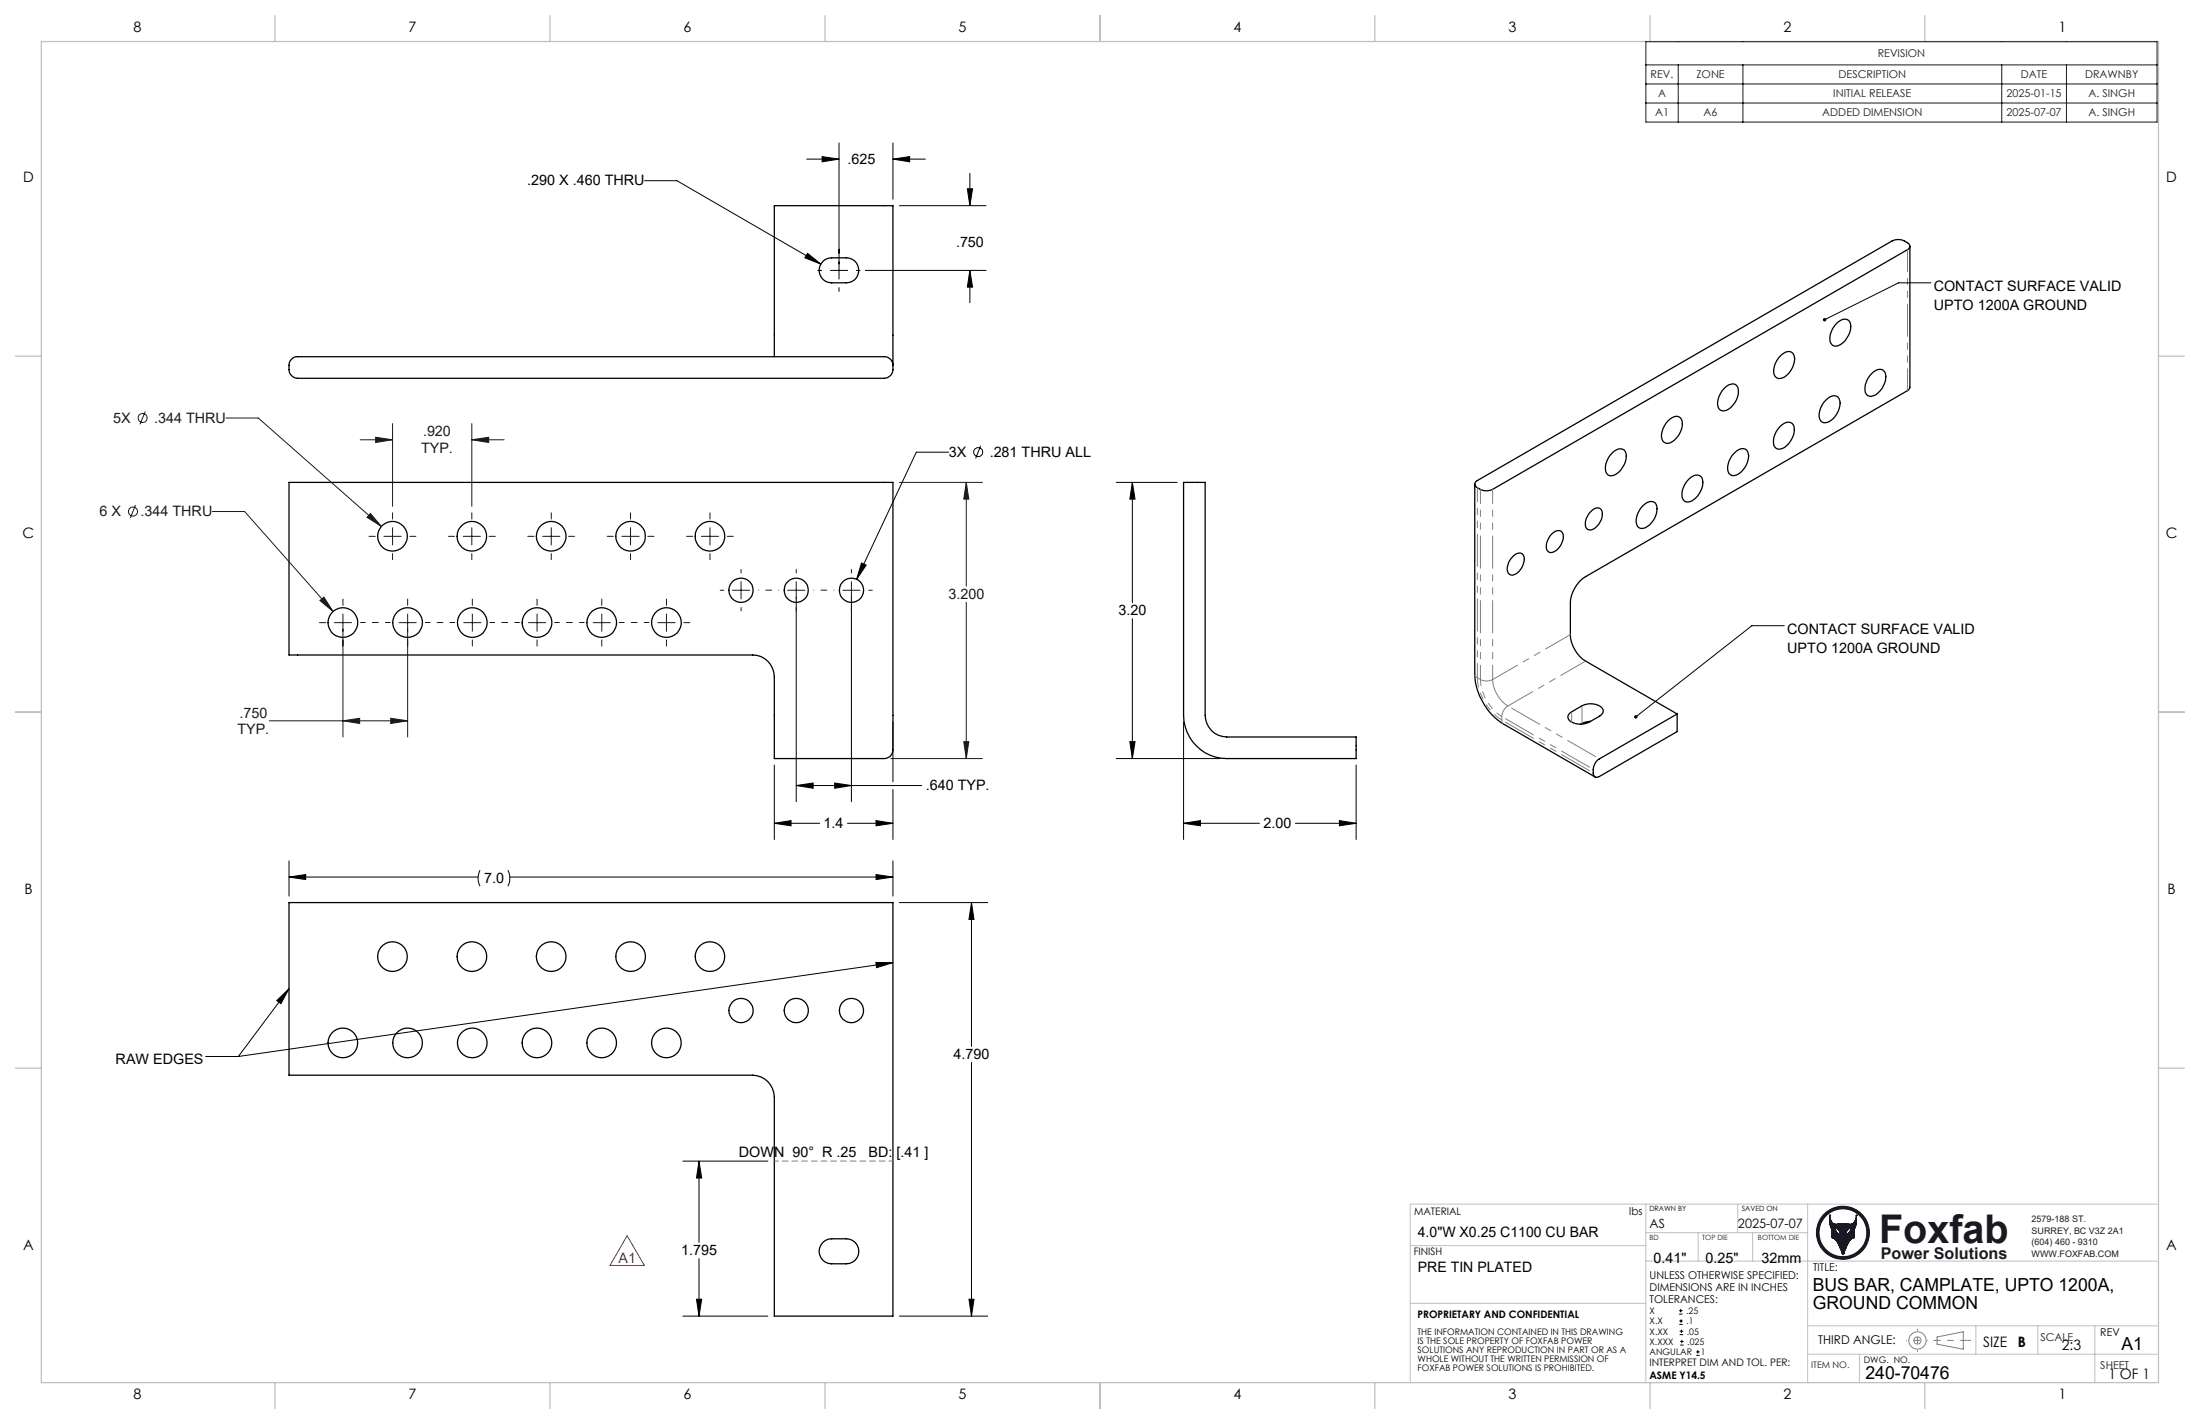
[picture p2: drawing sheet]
<svg xmlns="http://www.w3.org/2000/svg" width="432mm" height="279mm" viewBox="0 0 432 279" stroke-linecap="round" stroke-linejoin="round" font-family="sans-serif">
<g fill="none" stroke="#000" stroke-width=".25">
<path d="M161.6 51.2l.5-.3a9.1 9.1 0 0 1 4.6-.2 2.45 2.45 0 0 1 1.8 2.6 2.45 2.45 0 0 1-2.4 2.2h-2.9a2.46 2.46 0 0 1-2.3-1.6 2.46 2.46 0 0 1 .7-2.7zM374.9 48.3v27.7l-.3 .5-63.4 36.6a6.6 6.6 0 0 0-3 5.2v6.2a6.6 6.6 0 0 0 3 5.2l18 10.4M57.2 70.5a1.41 1.41 0 0 1 1.2-.5h115.2a1.69 1.69 0 0 1 1.7 1.7 1.93 1.93 0 0 1-1.7 2.5h-115.2a1.93 1.93 0 0 1-1.7-2.5 1.42 1.42 0 0 1 .5-1.2zM152 70v-29.6h23.3v31.3M338.4 76.2a1.82 1.82 0 0 1 2.4-.6 3.4 3.4 0 0 1-1.1 4.3 1.46 1.46 0 0 1-2.5 0 4 4 0 0 1 1.2-3.7zM349.4 69.9a1.6 1.6 0 0 1 2.6-.4 3.9 3.9 0 0 1-2.6 4.8 1.29 1.29 0 0 1-1.3-1.8 4.5 4.5 0 0 1 1.3-2.6zM358.4 78.5a1.6 1.6 0 0 1 2.6-.3 3.9 3.9 0 0 1-2.6 4.7 1.29 1.29 0 0 1-1.4-1.7 4.5 4.5 0 0 1 1.4-2.7zM360.4 63.5a1.64 1.64 0 0 1 2.7-.3 4 4 0 0 1-2.7 4.7 1.32 1.32 0 0 1-1.2-1.7 4.7 4.7 0 0 1 1.2-2.7zM367.3 73.3a1.73 1.73 0 0 1 2.4-.6 2.55 2.55 0 0 1 0 2.9 3.3 3.3 0 0 1-2.8 2.2 1.37 1.37 0 0 1-.9-1.8 4.7 4.7 0 0 1 1.3-2.7zM56.7 94.7h118.6v50.8a4 4 0 0 1-.5 2.8l-.6 .4-.6 .1h-21.6v-16a4.3 4.3 0 0 0-4.3-4.3h-91zM232.3 94.7h4.2v45.7a4.3 4.3 0 0 0 4.3 4.2h25.4v4.2h-25.4a8.6 8.6 0 0 1-8.5-8.4zM289.5 95v37.3a12.4 12.4 0 0 0 5.6 9.8l18 10.3"/>
<path d="M289.7 94.4l81.7-47.1a2.79 2.79 0 0 1 3.4 .8v.4l-.4 .5-81.5 47a2.79 2.79 0 0 1-3.4-.8v-.4zM316.4 88.9a1.64 1.64 0 0 1 2.6-.3 4 4 0 0 1-2.6 4.7 1.28 1.28 0 0 1-1.3-1.7 4.7 4.7 0 0 1 1.3-2.7zM322.4 99.3a1.84 1.84 0 0 1 2.4-.7 3.5 3.5 0 0 1-1.1 4.4 1.58 1.58 0 0 1-2.3 .3 3.7 3.7 0 0 1 1-4zM327.4 82.6a1.79 1.79 0 0 1 2.4-.6 2.85 2.85 0 0 1-.3 3.4 2.82 2.82 0 0 1-2.5 1.6 1.65 1.65 0 0 1-.8-2.3l.5-1.1zM331.4 94.1a1.64 1.64 0 0 1 2.6-.3 4 4 0 0 1-2.6 4.7 1.28 1.28 0 0 1-1.3-1.7 4.7 4.7 0 0 1 1.3-2.7zM340.4 88.9a1.6 1.6 0 0 1 2.6-.3 3.9 3.9 0 0 1-2.6 4.7 1.29 1.29 0 0 1-1.3-1.7 4.5 4.5 0 0 1 1.3-2.7zM349.4 83.7a1.64 1.64 0 0 1 2.6-.3 4 4 0 0 1-2.6 4.7 1.28 1.28 0 0 1-1.3-1.7 4.7 4.7 0 0 1 1.3-2.7zM296.9 109.2a1.3 1.3 0 0 1 2.1-.3 3.2 3.2 0 0 1-2.1 4 1.17 1.17 0 0 1-1-1.7 3.4 3.4 0 0 1 1-2zM304.6 104.8a1.32 1.32 0 0 1 2-.3 3.2 3.2 0 0 1-2 3.9 .97 .97 0 0 1-1.1-1.2 3.7 3.7 0 0 1 1.1-2.4zM312.2 100.4a1.2 1.2 0 0 1 1.2-.7 1.2 1.2 0 0 1 1.1 .7 3.5 3.5 0 0 1-2.3 3.6 1.17 1.17 0 0 1-1-1.7 4.2 4.2 0 0 1 1-1.9zM308.1 139.9a9.3 9.3 0 0 1 3.4-1.8 3 3 0 0 1 3.1 1.1 1.14 1.14 0 0 1-.6 1.3 6.4 6.4 0 0 1-3.7 1.6 2.68 2.68 0 0 1-2.5-1.2l-.1-.3zM312.2 141.5l-1.3 .2-.7 .4"/>
<path d="M313.4 149.3l15.8-9.2v3.4l-15.3 8.9a.74 .74 0 0 1-.8 0 .74 .74 0 0 1-.4-.7l.1-1.3zM56.7 177.1h118.6v81.1h-23.3v-43a4.3 4.3 0 0 0-4.3-4.2h-91zM161.5 243.8l.5-.4a8.8 8.8 0 0 1 4.7-.3 2.46 2.46 0 0 1 1.8 2.7 2.46 2.46 0 0 1-2.4 2.2h-2.9a2.46 2.46 0 0 1-2.2-1.6 2.46 2.46 0 0 1 .5-2.6z"/>
<circle cx="77" cy="105.2" r="2.9"/>
<circle cx="92.6" cy="105.2" r="2.89"/>
<circle cx="108.2" cy="105.2" r="2.9"/>
<circle cx="123.8" cy="105.2" r="2.9"/>
<circle cx="139.3" cy="105.2" r="2.89"/>
<circle cx="145.4" cy="115.8" r="2.39"/>
<circle cx="156.3" cy="115.8" r="2.38"/>
<circle cx="167.1" cy="115.8" r="2.38"/>
<circle cx="67.3" cy="122.1" r="2.91"/>
<circle cx="80" cy="122.1" r="2.91"/>
<circle cx="92.7" cy="122.1" r="2.91"/>
<circle cx="105.4" cy="122.1" r="2.91"/>
<circle cx="118.1" cy="122.1" r="2.91"/>
<circle cx="130.8" cy="122.1" r="2.91"/>
<circle cx="77" cy="187.7" r="2.91"/>
<circle cx="92.6" cy="187.7" r="2.91"/>
<circle cx="108.2" cy="187.7" r="2.92"/>
<circle cx="123.8" cy="187.7" r="2.91"/>
<circle cx="139.4" cy="187.7" r="2.9"/>
<circle cx="145.4" cy="198.3" r="2.39"/>
<circle cx="156.3" cy="198.3" r="2.38"/>
<circle cx="167.1" cy="198.3" r="2.38"/>
<circle cx="67.3" cy="204.6" r="2.91"/>
<circle cx="80" cy="204.6" r="2.91"/>
<circle cx="92.7" cy="204.6" r="2.91"/>
<circle cx="105.4" cy="204.6" r="2.91"/>
<circle cx="118.1" cy="204.6" r="2.91"/>
<circle cx="130.8" cy="204.6" r="2.91"/>
</g>
<path d="M290 95.7v37.3M293 96v37.3M290.6 133.3v-37.3" fill="none" stroke="#808080" stroke-width=".2" stroke-dasharray="6.3 1.3 1.3 1.3 1.3 1.3" stroke-dashoffset="3.6"/>
<path d="M290 133l-.4-.3-.1-.4M290.6 133.3l-.6-.3M293 133.3a2.65 2.65 0 0 1-2.4 0M293 133.3a6.6 6.6 0 0 0 3 5.2M296 138.5a2.65 2.65 0 0 0-1.2 2.1M308.5 139.7v2M294.8 140.6v.7M294.8 141.3l.1 .5 .2 .3M310.5 141.9v-3.4" fill="none" stroke="#808080" stroke-width=".2" stroke-dasharray="6.3 1.3 1.3 1.3 1.3 1.3"/>
<path d="M374.4 76.7v-27.7" fill="none" stroke="#808080" stroke-width=".2" stroke-dasharray="6.3 1.3 1.3 1.3 1.3 1.3" stroke-dashoffset="2"/>
<path d="M296 138.5l15.2-8.8M308.2 124.5l-15.2 8.8" fill="none" stroke="#808080" stroke-width=".2" stroke-dasharray="6.3 1.3 1.3 1.3 1.3 1.3" stroke-dashoffset=".7"/>
<path d="M296 138.5l17.9 10.4M294.8 141.3l17.9 10.4M312.7 151l-17.9-10.4" fill="none" stroke="#808080" stroke-width=".2" stroke-dasharray="6.3 1.3 1.3 1.3 1.3 1.3" stroke-dashoffset="-.8"/>
<path d="M294.8 140.6a9.3 9.3 0 0 1-4.2-7.3" fill="none" stroke="#808080" stroke-width=".2" stroke-dasharray="6.3 1.3 1.3 1.3 1.3 1.3" stroke-dashoffset="5.2"/>
<path d="M290 133a10.6 10.6 0 0 0 4.8 8.3" fill="none" stroke="#808080" stroke-width=".2" stroke-dasharray="6.3 1.3 1.3 1.3 1.3 1.3" stroke-dashoffset="4.5"/>
<g fill="none" stroke="#191924" stroke-width=".2">
<path d="M359.1 238.4h.1M359.1 238.4a1.5 1.5 0 0 0 1.4 1.8l1.7-.1a1.36 1.36 0 0 0 1.9-.5l.2-1.2M359.1 238.4a4.4 4.4 0 0 0 .3 2.5l.2 .3v1.6M364.3 238.4h.1M364.3 238.4a4.4 4.4 0 0 1-.2 2.5l-.2 .3v1.7l-.5 .2a6.9 6.9 0 0 0-1.5 2.9M359.6 242.8v.1M359.6 242.9l.5 .2a7.5 7.5 0 0 1 1.5 2.9M360.2 240.9a1.41 1.41 0 0 1 1 1.4 1.43 1.43 0 0 1-1-1.4zM361.6 246l.2 .1M361.6 246h.1M361.7 246.1h.1M361.7 240.1v6"/>
<path d="M361.8 246.1h.1M361.9 246l-.1 .1M361.9 246h.1M362.7 241.2l.6-.3-.1 .5a1.47 1.47 0 0 1-.9 .9l.1-.7z"/>
<circle cx="361.7" cy="241.9" r="5.2"/>
<circle cx="361.7" cy="241.9" r="4.7"/>
</g>
<circle cx="361.7" cy="241.9" r="5" fill="none" stroke="#191924" stroke-width=".5"/>
<g fill="none" stroke="#808080" stroke-width=".2">
<path d="M380.2 262.3l5.1-1v3.4l-5.1-1z"/>
<circle cx="376.3" cy="263" r=".7"/>
<circle cx="376.4" cy="263" r="1.69"/>
</g>
<path d="M386.2 263h-6.7" fill="none" stroke="#808080" stroke-width=".2" stroke-dasharray="15.2 1.3 1.3 1.3" stroke-dashoffset="13.8" stroke-linecap="butt"/>
<path d="M376.4 260.8v4.4" fill="none" stroke="#808080" stroke-width=".2" stroke-dasharray="15.2 1.3 1.3 1.3" stroke-dashoffset="14.9" stroke-linecap="butt"/>
<path d="M386.2 263h.6" fill="none" stroke="#808080" stroke-width=".2" stroke-dasharray="15.2 1.3 1.3 1.3" stroke-linecap="butt"/>
<path d="M378.3 263h-4.2" fill="none" stroke="#808080" stroke-width=".2" stroke-dasharray="15.2 1.3 1.3 1.3" stroke-dashoffset="15" stroke-linecap="butt"/>
<g fill="none" stroke="#c0c0c0" stroke-width=".2">
<path d="M323 236.3v34.8M341.1 236.3v5.6M354.8 236.3v35M423.4 236.3h-146.6v35M276.8 244.4h46.2M276.8 255.7h46.2M323 247.4h100.4M323 241.9h31.8M333.3 241.9v5.5M344 241.9v5.5M354.8 265.7h68.6M354.8 260.1h68.6"/>
<path d="M364.9 265.7v5.6M387.8 260.1v5.6M400 260.1v5.6M411.2 260.1v11.2"/>
</g>
<g fill="none" stroke="#c0c0c0" stroke-width=".25">
<path d="M8.1 8.1h415.6v263.2h-415.6zM54 3.1v5M108 3.1v5M161.9 3.1v5M215.9 3.1v5M269.8 3.1v5M323.8 3.1v5M377.8 3.1v5M3 69.9h5.1M423.7 69.9h5M3 139.7h5.1M423.7 139.7h5"/>
<path d="M3 209.6h5.1M423.7 209.6h5M54 271.3v5.1M108 271.3v5.1M161.9 271.3v5.1M215.9 271.3v5.1M269.8 271.3v5.1M323.8 271.3v5.1M377.8 271.3v5.1"/>
</g>
<path d="M362.7 241.2l.6-.3a1.45 1.45 0 0 1-1 1.4l.1-.7zM359.1 238.4v1.1l.2 1.1 .3 .6v1.7a1.08 1.08 0 0 1 .9 .6l1.1 2.6 .3-.1a6.8 6.8 0 0 1 1.6-3l.4-.1v-1.7l.4-1v-1.8a1.51 1.51 0 0 1-.5 1.5 1.51 1.51 0 0 1-1.6 .2h-.9a1.41 1.41 0 0 1-2-.7zM360.2 240.9a1.41 1.41 0 0 1 1 1.4 1.45 1.45 0 0 1-1-1.4zM357 241.9a4.7 4.7 0 0 0 9.4 0 4.7 4.7 0 0 0-9.4 0zM356.5 241.9a5.2 5.2 0 0 1 10.4 0 5.2 5.2 0 0 1-10.4 0z" fill-rule="evenodd" fill="#191924"/>
<g fill="none" stroke="#000" stroke-width=".2">
<path d="M126.5 35.5h6.4l28.2 16.3M158.3 31.2h6.4M161.4 30.7l3.3 .5-3.3 .6zM164.7 28v26.8M175.3 31.2l3.2-.5v1.1zM175.3 28v11.1M175.3 31.2h6.3M189.9 37h1l-.5 3.4zM190.4 34v6.4M158.5 49.7l2.6 2.1-3.1-1.2zM160.5 53.1h.8M163 53.1h3.4"/>
<path d="M164.7 56.4v.8M168.1 53.1h.7M169.8 53.1h23.7M176.5 40.4h17M190.4 53.1l.5 3.2h-1zM190.4 53.1v6.3M379 55.5h-6.4l-14.5 7.2M186.2 88.7h-6.4l-11.7 25M192.5 87.5l-1 2.5M219.1 94.7h11.9M222.2 94.7l.6 3.2h-1zM222.2 94.7v23.6"/>
<path d="M156.3 117.1v40.2M167.1 117.1v40.2M169.1 110.5l.9 .4-1.9 2.8zM222.2 121.4v27.4M350.2 122.8h-6.3l-22.8 17.9M152 150.1v14.6M156.3 154.1l3.3-.5v1.1zM156.3 154.1h24.6M163.8 153.6l3.3 .5-3.3 .6zM175.3 141.6v11.8M175.3 154.9v9.8M219.1 148.8h20.4"/>
<path d="M221.8 145.5h1l-.6 3.3zM232.3 141.6v23.1M266.2 150.1v14.6M56.7 172.1l3.3-.5v1zM56.7 168.9v6.9M56.7 172.1h37.1M94.2 170.7a3.4 3.4 0 0 0 0 3.2M99.7 170.7a3.4 3.4 0 0 1 0 3.2M100.1 172.1h75.2M152 161.5l3.3-.5v1zM152 161.5h8.9M166.3 161.5h9"/>
<path d="M171.9 161l3.4 .5-3.4 .5zM171.9 171.6l3.4 .5-3.4 .5zM175.3 168.9v6.9M176.5 177.1h17.4M190.7 177.1l.5 3.3h-1zM190.7 177.1v28.2M232.3 161.5l3.3-.5v1zM232.3 161.5h14.9M254.2 161.5h12M262.9 161l3.3 .5-3.3 .5zM54.3 196.3l2.4-2.3-1.6 2.9zM56.7 194l-9.9 13.3"/>
<path d="M171.9 188.8l3.4 .1-3.3 1zM175.3 188.9l-128.5 18.4M40.4 207.3h6.4M190.7 208.5v49.7M134 227.8h16.7M137.2 227.8l.5 3.3h-1zM137.2 227.8v16M134 258.2h16.7M136.7 254.9h1l-.5 3.3zM137.2 246.9v11.3M176.5 258.2h17.4M190.2 254.9h1l-.5 3.3z"/>
<path d="M329.6 257.8h.6M329.6 257.2h.6M329.6 259.9h.7M329.6 259.2h.7M329.9 256.8v.7M330 258.9v.6M329.7 261.9h.7M329.7 261.2h.7M329.8 263.9h.6M329.8 263.2h.6M330 260.9v.6M330.1 262.9v.7"/>
<path d="M332.9 265.9h.7M332.9 265.3h.7M333.2 264.9v.7"/>
<circle cx="192" cy="88.7" r=".88"/>
</g>
<g fill="none" stroke="#191924" stroke-width=".2">
<path d="M323 8.2h100.4v15.8h-100.4zM323 12.7h100.4M323 16.5h100.4M329.4 12.7v11.3M342.1 12.7v11.3M392.9 12.7v11.3M405.6 12.7v11.3M323 20.2h100.4M26.6 99.1l-1 2.5M28.5 80.8l-1 2.5M44.3 82h6.4l24.2 21.3M70.7 86.3h6.3"/>
<path d="M73.7 85.8l3.3 .5-3.3 .5zM77 83.1v16.2M92.6 86.3l3.3-.5v1zM92.6 83.1v16.2M92.6 86.3h6.4M176.5 94.7h16.3M189.7 94.7l.4 3.2h-.9zM189.7 94.7v20.3M41.7 100.4h6.3l17.4 19.6M62.8 117.8l.8-.6 1.8 2.8zM67.3 117.5v1.3M72.4 105.2h1.3"/>
<path d="M72.7 100.8l2.2 2.5-2.9-1.8zM75.4 105.2h3.3M77 100.6v1.2M77 103.5v3.4M77 108.6v1.2M80 117.5v1.3M80.4 105.2h1.2M88 105.2h1.2M90.9 105.2h3.4M92.6 100.6v1.2M92.6 103.5v3.4M92.6 108.6v1.2"/>
<path d="M92.7 117.5v1.3M96 105.2h1.2M103.6 105.2h1.2M105.4 117.5v1.3M106.5 105.2h3.4M108.2 100.6v1.2M108.2 103.5v3.4M108.2 108.6v1.2M111.6 105.2h1.2M118.1 117.5v1.3M119.2 105.2h1.2M122.1 105.2h3.3"/>
<path d="M123.8 100.6v1.2M123.8 103.5v3.4M123.8 108.6v1.2M127.1 105.2h1.3M130.8 117.5v1.3M134.8 105.2h1.2M137.7 105.2h3.3M139.3 100.6v1.2M139.3 103.5v3.4M139.3 108.6v1.2M141.4 115.8h.7M142.7 105.2h1.2"/>
<path d="M143.8 115.8h3.3M145.5 111.7v.7M145.5 114.1v3.4M145.5 119.2v.7M154.6 115.8h3.4M156.3 111.7v.7M156.3 114.1v3.4M156.3 119.2v.7M165.4 115.8h3.4M167.1 111.7v.7M167.1 114.1v3.4M167.1 119.2v.7"/>
<path d="M170.5 115.8h.7M189.7 118.2v30.6M62.7 122.2h1.2M65.6 122.2h3.4M67.3 120.5v24.1M78.3 122.2h3.4M80 120.5v24.1M91 122.2h3.4M92.7 120.5v3.4M92.7 125.6v1.2M103.7 122.2h3.4M105.4 120.5v3.4"/>
<path d="M105.4 125.6v1.2M116.4 122.2h3.4M118.1 120.5v3.4M118.1 125.6v1.2M129.1 122.2h3.4M130.8 120.5v3.4M130.8 125.6v1.2M134.2 122.2h1.2M52.8 141.4h27.2M67.3 141.4l3.3-.5v1.1zM76.7 140.9l3.3 .5-3.3 .6zM174.8 148.8h18"/>
<path d="M189.2 145.5h.9l-.4 3.3z"/>
<circle cx="28" cy="82" r=".89"/>
<circle cx="26.1" cy="100.4" r=".89"/>
</g>
<path d="M148.8 115.8h4.1M159.7 115.8h4" fill="none" stroke="#191924" stroke-width=".2" stroke-dasharray="15.2 1.3 1.3 1.3" stroke-dashoffset="15.1" stroke-linecap="butt"/>
<path d="M70.7 122.1h5.9M83.4 122.1h5.9M96.1 122.1h5.9M108.8 122.1h5.9M121.5 122.1h5.9" fill="none" stroke="#191924" stroke-width=".2" stroke-dasharray="15.2 1.3 1.3 1.3" stroke-dashoffset="14.2" stroke-linecap="butt"/>
<path d="M175.3 227.8h-23.3" fill="none" stroke="#808080" stroke-width=".2" stroke-dasharray="1.3 .6" stroke-dashoffset=".4" stroke-linecap="butt"/>
<path d="M123.1 242.5l3.4 5.8h-6.8z" fill="none" stroke="#f00" stroke-width=".2"/>
<path d="M169.1 110.5l-1 3.2 1.9-2.8zM163.8 153.6l3.3 .5-3.3 .6zM156.3 154.1l3.3-.5v1.1zM152 161.5l3.3-.5v1zM171.9 161l3.4 .5-3.4 .5zM232.3 161.5l3.3-.5v1zM262.9 161l3.3 .5-3.3 .5zM221.8 145.5h1l-.6 3.3zM222.2 94.7l.6 3.2h-1zM190.4 53.1l.5 3.2h-1zM189.9 37h1l-.5 3.4zM161.4 30.7l3.3 .5-3.3 .6zM175.3 31.2l3.2-.5v1.1zM158.5 49.7l-.5 .9 3.1 1.2zM357.8 62.5v.4l.3-.2-.3 .2a.35 .35 0 0 0 .5 .1 .35 .35 0 0 0 0-.5 .35 .35 0 0 0-.5 0zM320.9 140.4l-.2 .2 .1 .3 .3-.2-.3 .2a.33 .33 0 0 0 .4 0 .33 .33 0 0 0 .1-.4 .33 .33 0 0 0-.4-.1zM190.2 254.9h1l-.5 3.3zM190.7 177.1l.5 3.3h-1zM171.9 171.6l3.4 .5-3.4 .5zM56.7 172.1l3.3-.5v1zM137.2 227.8l.5 3.3h-1zM136.7 254.9h1l-.5 3.3z" fill="#000"/>
<path d="M189.2 145.5h.9l-.4 3.3zM189.7 94.7l.4 3.2h-.9zM62.8 117.8l2.6 2.2-1.8-2.8zM67.3 141.4l3.3-.5v1.1zM76.7 140.9l3.3 .5-3.3 .6zM72.7 100.8l-.7 .7 2.9 1.8zM73.7 85.8l3.3 .5-3.3 .5zM92.6 86.3l3.3-.5v1z" fill="#191924"/>
<path d="M54.3 196.3l2.4-2.3-1.6 2.9zM171.9 188.8l3.4 .1-3.3 1z" fill="#000"/>
<text font-size="7.8" fill="#191924" x="368.8" y="243.9">Foxfab</text>
<g font-size="3.5">
<text x="355.8" y="253.4">BUS BAR, CAMPLATE, UPTO 1200A,</text>
<text x="355.8" y="256.9">GROUND COMMON</text>
<text x="416.4" y="264.9">A1</text>
<text x="366.1" y="270.6">240-70476</text>
</g>
<text font-size="3.2" fill="#191924" x="369.1" y="247.1">Power Solutions</text>
<g font-size="2.8">
<text x="26.2" y="6.3">8</text>
<text x="80.2" y="6.3">7</text>
<text x="134.2" y="6.3">6</text>
<text x="188.1" y="6.3">5</text>
<text x="242.1" y="6.3">4</text>
<text x="296.1" y="6.3">3</text>
<text x="350.1" y="6.3">2</text>
<text x="404" y="6.3">1</text>
<text x="4.5" y="35.6">D</text>
<text x="166.3" y="32.2">.625</text>
<text x="425.2" y="35.6">D</text>
<text x="103.5" y="36.4">.290 X .460 THRU</text>
<text x="187.6" y="48.4">.750</text>
<text x="379.5" y="57">CONTACT SURFACE VALID</text>
<text x="379.5" y="60.8">UPTO 1200A GROUND</text>
<text x="186.2" y="89.6">3X</text>
<text x="194.2" y="89.6">.281 THRU ALL</text>
<text x="4.4" y="105.5">C</text>
<text x="425.1" y="105.5">C</text>
<text x="219.5" y="120.8">3.20</text>
<text x="350.8" y="124.3">CONTACT SURFACE VALID</text>
<text x="350.8" y="128.1">UPTO 1200A GROUND</text>
<text x="181.7" y="155.1">.640 TYP.</text>
<text x="161.7" y="162.5">1.4</text>
<text x="248" y="162.5">2.00</text>
<text x="95" y="173.2">7.0</text>
<text x="4.8" y="175.3">B</text>
<text x="425.4" y="175.3">B</text>
<text x="22.7" y="208.8">RAW EDGES</text>
<text x="187.2" y="207.8">4.790</text>
<text x="145" y="227.1">DOWN 90° R .25</text>
<text x="170.5" y="227.1">BD: [.41 ]</text>
<text x="4.5" y="245.2">A</text>
<text x="278.3" y="242.8">4.0&quot;W X0.25 C1100 CU BAR</text>
<text x="425.2" y="245.2">A</text>
<text x="133.7" y="246.3">1.795</text>
<text x="278.3" y="249.6">PRE TIN PLATED</text>
<text x="324.6" y="247.7">0.41&quot;</text>
<text x="334.7" y="247.7">0.25&quot;</text>
<text x="345.7" y="247.7">32mm</text>
<text x="389.2" y="264.3">SIZE</text>
<text x="396" y="264.3">B</text>
<text x="404.7" y="265">2:3</text>
<text x="26.2" y="274.5">8</text>
<text x="80.2" y="274.5">7</text>
<text x="134.2" y="274.5">6</text>
<text x="188.1" y="274.5">5</text>
<text x="242.1" y="274.5">4</text>
<text x="296.1" y="274.5">3</text>
<text x="350.1" y="274.5">2</text>
<text x="404" y="274.5">1</text>
<text x="413.8" y="270.6">1 OF 1</text>
</g>
<g font-size="2.8" fill="#191924">
<text x="22.2" y="82.9">5X</text>
<text x="30.3" y="82.9">.344 THRU</text>
<text x="82.6" y="88.8">TYP.</text>
<text x="83" y="85.6">.920</text>
<text x="19.6" y="101.3">6 X</text>
<text x="27.6" y="101.3">.344 THRU</text>
<text x="186.1" y="117.5">3.200</text>
<text x="46.6" y="143.9">TYP.</text>
<text x="47" y="140.8">.750</text>
</g>
<text font-size="2.8" fill="#f00" x="121.4" y="247.8">A1</text>
<g font-size="2.5">
<text x="323.8" y="240.9">AS</text>
<text x="341.1" y="240.9">2025-07-07</text>
</g>
<text font-size="2.4" x="356.9" y="263.8">THIRD ANGLE:</text>
<g font-size="2.1" fill="#191924">
<text x="368.5" y="11.2">REVISION</text>
<text x="324" y="15.4">REV.</text>
<text x="333" y="15.4">ZONE</text>
<text x="360.9" y="15.4">DESCRIPTION</text>
<text x="396.7" y="15.4">DATE</text>
<text x="409.2" y="15.4">DRAWNBY</text>
<text x="324.9" y="22.9">A1</text>
<text x="325.4" y="19.1">A</text>
<text x="334.4" y="22.9">A6</text>
<text x="357.7" y="22.9">ADDED DIMENSION</text>
<text x="359.8" y="19.1">INITIAL RELEASE</text>
<text x="393.9" y="19.1">2025-01-15</text>
<text x="393.9" y="22.9">2025-07-07</text>
<text x="409.9" y="19.1">A. SINGH</text>
<text x="409.9" y="22.9">A. SINGH</text>
<text x="400.5" y="263.1">SCALE</text>
<text x="412.2" y="268.7">SHEET</text>
</g>
<g font-size="2.1">
<text x="319.8" y="238.3">lbs</text>
<text x="323.8" y="251">UNLESS OTHERWISE SPECIFIED:</text>
<text x="355.9" y="249.5">TITLE:</text>
<text x="323.8" y="253.4">DIMENSIONS ARE IN INCHES</text>
<text x="323.8" y="255.7">TOLERANCES:</text>
<text x="412.2" y="262.1">REV</text>
</g>
<g font-size="2">
<text x="277.6" y="238.3">MATERIAL</text>
<text x="277.5" y="246.3">FINISH</text>
<text x="278.2" y="258.5">PROPRIETARY AND CONFIDENTIAL</text>
<text x="323.7" y="268.1">INTERPRET DIM AND TOL. PER:</text>
<text x="323.7" y="270.6">ASME Y14.5</text>
</g>
<g font-size="1.8" fill="#191924">
<text x="398.7" y="239.8">2579-188 ST.</text>
<text x="398.7" y="242.1">SURREY, BC V3Z 2A1</text>
<text x="398.7" y="244.3">(604) 460 - 9310</text>
<text x="398.7" y="246.6">WWW.FOXFAB.COM</text>
<text x="355.5" y="268.4">ITEM NO.</text>
</g>
<g font-size="1.8">
<text x="323.8" y="257.8">X</text>
<text x="331" y="257.8">.25</text>
<text x="278.2" y="261.9">THE INFORMATION CONTAINED IN THIS DRAWING</text>
<text x="278.2" y="263.6">IS THE SOLE PROPERTY OF FOXFAB POWER</text>
<text x="323.8" y="259.8">X.X</text>
<text x="323.8" y="263.9">X.XXX</text>
<text x="323.8" y="261.9">X.XX</text>
<text x="331" y="259.8">.1</text>
<text x="331.1" y="261.9">.05</text>
<text x="331.2" y="263.9">.025</text>
<text x="278.2" y="265.4">SOLUTIONS ANY REPRODUCTION IN PART OR AS A</text>
<text x="278.2" y="267.2">WHOLE WITHOUT THE WRITTEN PERMISSION OF</text>
<text x="278.2" y="268.9">FOXFAB POWER SOLUTIONS IS PROHIBITED.</text>
<text x="323.8" y="265.9">ANGULAR</text>
<text x="333.8" y="265.9">1</text>
<text x="365.8" y="267.4">DWG. NO.</text>
</g>
<g font-size="1.4">
<text x="323.7" y="237.6">DRAWN BY</text>
<text x="341.8" y="237.6">SAVED ON</text>
</g>
<g font-size="1.4" fill="#191924">
<text x="323.8" y="243.4">BD</text>
<text x="334.1" y="243.4">TOP DIE</text>
<text x="345" y="243.4">BOTTOM DIE</text>
</g>
</svg>
